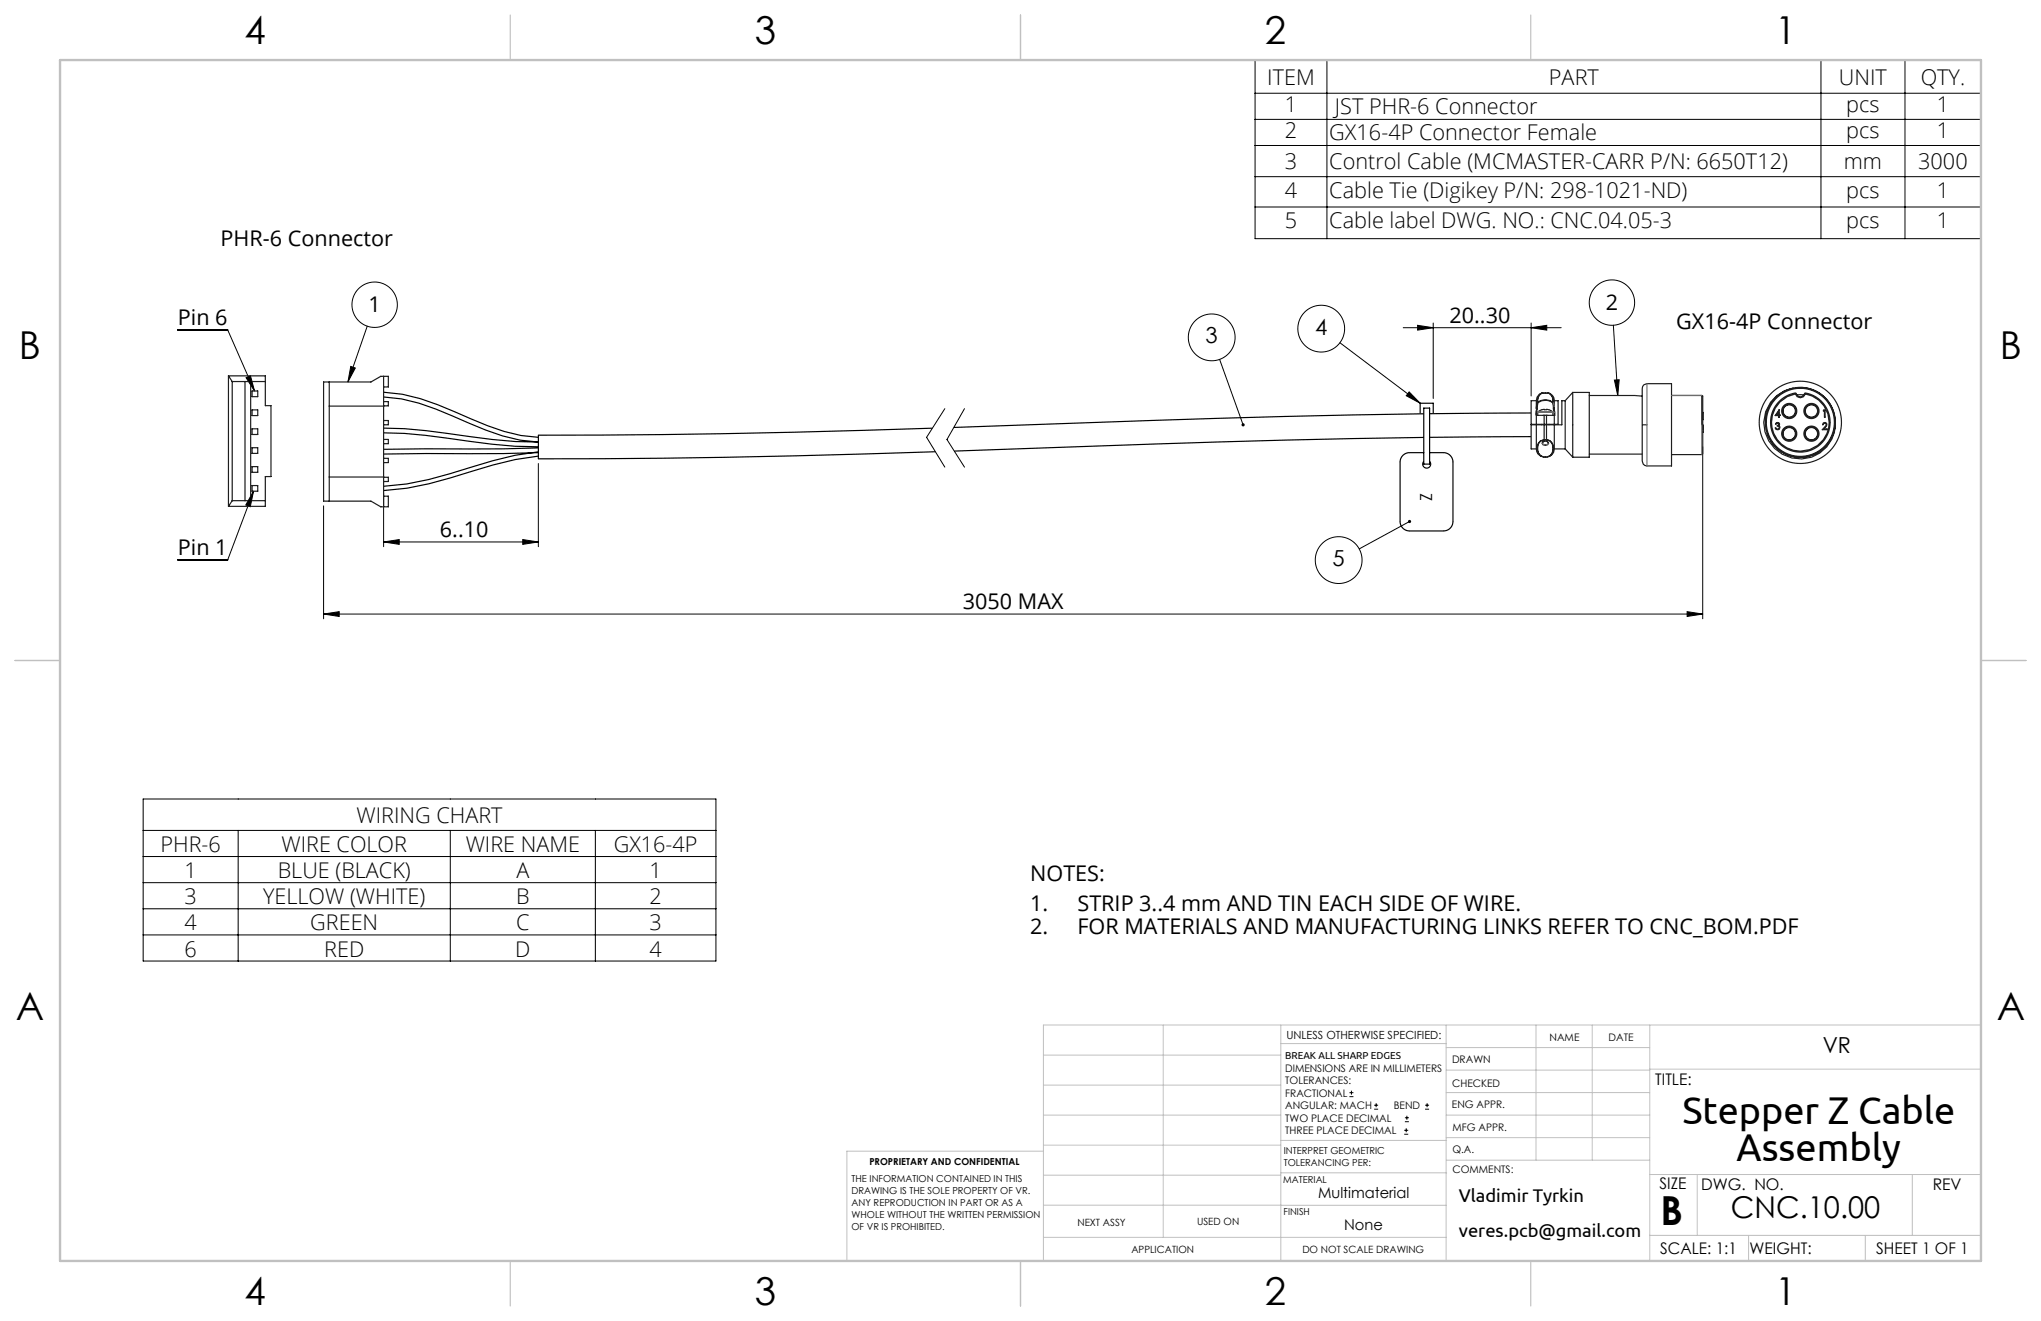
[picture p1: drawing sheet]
<svg xmlns="http://www.w3.org/2000/svg" width="432mm" height="279mm" viewBox="0 0 432 279" stroke-linecap="round" stroke-linejoin="round" font-family="sans-serif">
<g fill="none" stroke="#000" stroke-width=".21">
<path d="M265.5 12.7h153.6v37.8h-153.6zM265.5 19.7h153.6M280.7 12.7v37.8M385.3 12.7v37.8M403 12.7v37.8M265.5 25.2h153.6M265.5 30.8h153.6M265.5 37.4h153.6M265.5 43.8h153.6M37.6 69.8h10.6l5.6 12.9M52.1 79.9l.9-.4 .8 3.2zM74.2 77.5l1 .3-1.6 3z"/>
<path d="M77.7 69l-4.1 11.8M258 76l5 13.9M283.5 72.5l17 12.8M296.9 69.3h33.4M299.9 68.8l3.3 .5-3.3 .5zM303.2 68.3v16M323.9 69.3l3.3-.5v1zM323.9 68.3v15.5M341.3 68.8l1 14.9M113.9 98v17.6M199.9 86.4l-3.9 6.1 3.9 6.3M204.1 86.4l-3.8 6.6 3.8 5.8"/>
<path d="M298.1 82.9l2.4 2.4-3-1.6zM341.5 80.4l1.1-.1-.3 3.4zM360.2 94.5v36.4M53.6 103.9l-.6 3.3-1-.4zM53.6 103.9l-5.4 14.5h-10.6M68.5 107v23.9M81.2 114.6l3.3-.5v1zM81.2 104.4v11.2M81.2 114.6h32.7M110.6 114.1l3.3 .5-3.3 .5zM298.2 110.3l-10.6 5.8M68.5 129.9l3.3-.5v1z"/>
<path d="M68.5 129.9h291.7M356.9 129.4l3.3 .5-3.3 .5zM30.3 169h121.2v34.3h-121.2zM30.3 175.6h121.2M50.4 175.6v27.7M95.3 175.6v27.7M126 175.6v27.7M30.3 181.2h121.2M30.3 186.7h121.2M30.3 192.2h121.2M30.3 197.7h121.2M285.5 231.9h.8"/>
<path d="M285.5 231.1h.8M285.9 230.7v.8M290.7 234.6h.9M290.7 233.8h.9M291.1 233.3v.9M297.1 239.9h.8M297.1 239.1h.8M297.2 237.3h.9M297.2 236.4h.9M297.5 238.6v.9M297.6 236v.8M301.5 234.6h.8"/>
<path d="M301.5 233.8h.8M301.9 233.3v.9"/>
<circle cx="79.3" cy="64.5" r="4.8"/>
<circle cx="256.4" cy="71.4" r="4.9"/>
<circle cx="279.5" cy="69.5" r="4.9"/>
<circle cx="341" cy="64" r="4.8"/>
<circle cx="283.2" cy="118.5" r="4.9"/>
</g>
<g fill="none" stroke="#000" stroke-width=".25">
<path d="M81.1 84a39.9 39.9 0 0 1 14.7 4 65.4 65.4 0 0 0 14.2 5.1l3.9 .4a122.9 122.9 0 0 1-19.2-1.8l-9.1-1-4.4-.2M81.2 91.5a120.9 120.9 0 0 1 18 1.8l9.8 1.1 4.9 .1M81.2 83a40.8 40.8 0 0 1 15 4.1 64.6 64.6 0 0 0 14 5l3.7 .4M113.9 95.6a95.2 95.2 0 0 0-18.7 4.6l-4.5 1.2-4.7 1-4.9 .5M113.9 94.7l-7.4 .2-25.4 .1M113.9 96.5a95.2 95.2 0 0 0-18.6 4.6l-4.5 1.2-4.7 1-4.9 .5M113.9 95.7l-7.4 .2-25.3 .1M197.3 90.6a2275.5 2275.5 0 0 1-83.4 1.4v5a2285.3 2285.3 0 0 0 84-1.5M300.5 87.4v-2.1h2.7v2.1M301.2 87.5l-43.5 1-55.9 1.9M301.2 92.5l-43.4 1-55.9 1.9M301.2 97.6a.85 .85 0 0 0 0 1.2 .85 .85 0 0 0 1.2 0 .85 .85 0 0 0 .1-1.2"/>
<path d="M301.2 95.7h-3a2 2 0 0 0-2 2v12.6a2 2 0 0 0 2 2h7.2a2 2 0 0 0 2-2v-12.6a2 2 0 0 0-2-2h-2.9M301.2 86.3h1.3v11.9h-1.3zM323.9 87.4l-21.4 .1M323.9 92.4l-21.4 .1"/>
</g>
<g fill="none" stroke="#191924" stroke-width=".25">
<path d="M48.3 79.5h7.8v6.3h1.2v15h-1.2v6.3h-7.8M48.3 79.5v27.6M48.3 79.5l.8 1.2M81.2 79.6v27.6M49.1 80.7h7M49.1 80.7v25.2M51.8 80.7v25.2M53 80.7v25.2M53.3 90.7h1.2v1.2h-1.2zM53.3 86.7h1.2v1.2h-1.2zM53.3 82.7h1.2v1.2h-1.2zM53.3 94.7h1.2v1.2h-1.2z"/>
<path d="M53.3 98.7h1.2v1.2h-1.2zM69.7 80.8v25.2M69.7 85.9h11.5M81.2 88.9h1v.9h-1M81.2 81.8h1v-2.2h-1.6l-2.1 1.2h-10v25.2h10l2.1 1.2h1.6v-2.3h-1M81.2 96.9h1v.9h-1M81.2 84.9h1v.9h-1M81.2 92.9h1v.9h-1M325 89.9v5a1.66 1.66 0 0 0 1.7 1.8M325 87.9h1.7v1.9M325 87.9v1.9M325 89.9h1.7"/>
<path d="M325 84.8h-1.1v5h1.1M325 89.9h-1.1v5.1h1.1M325 86.4v-1.6a1.72 1.72 0 0 1 2.2-1.7 1.95 1.95 0 0 1 1.6 2.5v.8M325 89.8h1.7M325 86.2l.1 .4M325.1 86.6l-.2 .5M325.1 86.6h.1M325.2 86.4h-.2M325.2 86.4v.2M325.2 86.6l-.2 1.3M325.2 85.1l-.2 1.3M325.2 85.1h.2"/>
<path d="M325.3 85.1h-.1M325.3 85.1h.1M325.3 85.1a2.85 2.85 0 0 1 3.2 0M325.4 85.1a2.61 2.61 0 0 1 3.1 0M325.4 85.1l-.2 1.3M326.1 89.8v.1M326.2 86.7h.1M326.2 86.7a.85 .85 0 0 0-.9 .5v.7M326.2 86.7h1.5M326.4 87.9h1M326.7 83.1a1.58 1.58 0 0 0-1.5 2M326.7 83.1a1.51 1.51 0 0 0-1.4 2"/>
<path d="M326.7 93.1a1.68 1.68 0 0 0-1.3 2.3 1.34 1.34 0 0 0 1.3 1.2M326.7 96.6h.5M326.7 83.1h.1M326.7 89.9v3.2M326.7 96.6h.1M326.7 89.8h.5M326.7 83.1h.5M326.7 89.9h.5M326.7 93.1h.5M326.9 93.3l-.5 .2-.1 .2M326.9 93.3l.4 .1 .2 .3M326.9 93.3l-.5 .1-.2 .3 .2 .4 .5 .1"/>
<path d="M326.9 93.3l.5 .1 .2 .3-.2 .4-.5 .1M326.9 94.1v.1M327.2 93a1.71 1.71 0 0 0-1.9 2.3 1.42 1.42 0 0 0 1.4 1.3M327.2 83.1h.1M327.2 89.9v3.1M327.2 96.6h.1M327.2 89.8h1.6M327.2 83.1a1.58 1.58 0 0 1 1.4 2M327.2 83.1a1.51 1.51 0 0 1 1.3 2M327.2 93a1.68 1.68 0 0 1 1.4 2.3 1.42 1.42 0 0 1-1.4 1.3M327.2 89.9h1.6M327.2 93v.1"/>
<path d="M327.2 93.1a1.68 1.68 0 0 1 1.3 2.3 1.34 1.34 0 0 1-1.3 1.2M327.7 86.7h.1M327.7 86.7a.85 .85 0 0 1 .8 .5v.7M327.7 89.8v.1M328.5 85.1l.1 1.3M328.5 85.1h.1M328.6 85.1h-.1M328.6 86.4h.2M328.6 86.4v.2M328.6 86.6l.2 .6M328.7 86.6l.2 .5M328.7 86.6h-.1"/>
<path d="M328.8 89.9h.2M328.8 87.2v.1M328.8 86.3v.1M328.8 86.2v.2M328.8 86.4l-.1 .2M328.8 84.8h.8v5h-.8M328.8 95h2.3M328.8 89.9v4.7a1.73 1.73 0 0 1-1.6 2.1M328.8 87.9h-1.6v1.9M328.8 87.9v1.9M328.8 87.3v.6M328.9 87.1v.1"/>
<path d="M328.9 87.1l-.1 .1M328.9 87.2l-.1 .7M328.9 87.2l-.1 .1M331.1 84.8h-.7v5.1h-1.6M331.1 95l1.6 1.7M331.1 84.8v10.2M332.7 83l-1.6 1.8M332.7 83h3.5v13.7h-3.5M332.7 83v13.7M336.2 83.7h9.7l1.5 .1M336.2 96.1h11.2M347.4 89.9h1"/>
<path d="M347.8 81.4l.6-.2h5.2v17.4l-5.6-.1a2.45 2.45 0 0 1-.6-2.4v-12.1a4 4 0 0 1 .4-2.6zM353.6 83.6h6.4l.2 .3M360 83.6l.2 .2v6.1h-.2zM360.2 89.9l.1 .4M360.2 90.3h.1M360.2 90.9h.1M360.2 91.3h.1M360.2 87.2v1.6M360.2 87.3h.1M360.2 91.4h.1M360.2 89.9v6.2l-6.6 .1M360.3 90.3v.6"/>
<path d="M360.3 91.4h.1M360.3 90.9l-.1 .5M360.3 90.3h.1M373.5 89.3h.2M374.6 89.3h.2M374.6 89.3a6.3 6.3 0 0 0 6.3 6.3 6.3 6.3 0 0 0 6.3-6.3M374.8 89.3a6.1 6.1 0 0 0 6.1 6.1 6.1 6.1 0 0 0 6.1-6.1M375.8 89.4l.6 .1 .1 .2-.2 .3 .3 .4-.2 .4-.3 .1-.4-.1-.1-.3 .3 .3 .5-.1v-.4l-.4-.2v-.1l.4-.3-.3-.2-.5 .2zM376.3 87.1v.6h-.5zM376.4 86.7v1h.2v.2h-.2v.3h-.1v-.3h-.7zM377.8 82.6l-.6 .3M379.4 82.1a7.5 7.5 0 0 0-6.1 8.7 7.5 7.5 0 0 0 8.6 6.2 7.5 7.5 0 0 0 6.3-8.6"/>
<path d="M379.4 82.1a7.4 7.4 0 0 1 8.8 6.3M379.4 82.1a7.4 7.4 0 0 0-5.8 8.5 7.4 7.4 0 0 0 8.4 6 7.4 7.4 0 0 0 6.2-8.2M379.8 83.1v.2M379.8 83.1l.2 .2M379.8 83.1a6.3 6.3 0 0 0-5.2 6.2M379.8 83.3a6.1 6.1 0 0 0-5 6M379.8 83.3l.4 .6 .7 .2 .7-.2 .3-.6M379.9 82a7.6 7.6 0 0 1 5 1.2 7.3 7.3 0 0 1 3.3 6.1M380 83.3h-.2M380 83.3a.9 .9 0 0 0 .9 .6 .9 .9 0 0 0 .9-.6M380.1 83.5h1.5M381.8 83.3h.1"/>
<path d="M381.9 83.3a6.1 6.1 0 0 1 5.1 6M382 83.1l-.1 .2M382 83.1l-.2 .2M382 83.1a6.3 6.3 0 0 1 5.2 6.2M385.8 89.5l.3-.2 .3 .2a1.04 1.04 0 0 1-.6 1.2h.7v.2h-1l.9-1.1-.3-.3-.5 .3zM385.8 86.7h.3v1.5h-.1v-1.3h-.2zM387 89.3h.2M388.1 89.3h.1M388.2 88.4v.1M388.2 89.3a7.4 7.4 0 0 1-6.2 7.3 7.4 7.4 0 0 1-8.1-5h-.1M49.1 105.9h7M49.1 105.9l-.8 1.2"/>
<path d="M53.3 102.7h1.2v1.2h-1.2zM69.7 100.9h11.5M81.2 100.9h1v.9h-1"/>
<circle cx="378.5" cy="91.7" r="1.4"/>
<circle cx="378.5" cy="86.9" r="1.4"/>
<circle cx="378.5" cy="91.7" r="1.6"/>
<circle cx="378.5" cy="91.7" r="1.3"/>
<circle cx="378.5" cy="86.9" r="1.6"/>
<circle cx="378.5" cy="86.9" r="1.3"/>
<circle cx="380.9" cy="89.3" r="8.7"/>
<circle cx="380.9" cy="89.3" r="7.2"/>
<circle cx="383.2" cy="91.7" r="1.3"/>
<circle cx="383.2" cy="86.9" r="1.3"/>
<circle cx="383.2" cy="91.7" r="1.6"/>
<circle cx="383.2" cy="91.7" r="1.4"/>
<circle cx="383.2" cy="86.9" r="1.4"/>
<circle cx="383.2" cy="86.9" r="1.6"/>
</g>
<g fill="none" stroke="#6a6a6a" stroke-width=".25">
<path d="M325.3 87.2h3.2M325.4 87.1h3.1M326.3 93.7l.2 .2 .4 .2 .4-.1 .2-.3M326.7 83.1h.1M326.7 96.6v.1M326.9 93.3h.1M327.2 83.1h.1M327.2 96.6v.1M328.6 85.1l.2 1.2M328.8 87.2v.1M348.4 81.2v17.4M360 83.6h-6.4"/>
<path d="M360 89.9v6.3"/>
</g>
<g fill="none" stroke="#c0c0c0" stroke-width=".21">
<path d="M246.1 216.8v44.9M271 216.8v49.9M305.9 216.8v49.9M325 216.8v28.6M336.9 216.8v28.6M349 216.8v49.9M419.1 216.8h-198.3v49.9M220.8 235.9h50.2M220.8 229.5h50.2M220.8 223.2h50.2M271 220.7h34.9M305.9 231.1h43.1"/>
<path d="M305.9 226.3h43.1M305.9 221.6h43.1M305.9 235.9h43.1M349 226.1h70.1M220.8 248.6h50.2M220.8 242.2h50.2M220.8 254.9h50.2M220.8 243.5h-41.6v23.2M271 254.9h34.9M271 248.1h35.1M271 241.2h35.1M305.9 240.6h43.1"/>
<path d="M306.1 245.4h42.9M349 248.4h70.1M359.1 248.4v12.9M404.6 248.4v12.9M220.8 261.7h85.1M349 261.3h70.1M369.9 261.3v5.4M394.6 261.3v5.4"/>
</g>
<path d="M107.9 3.2v9.5M215.9 3.2v9.5M323.8 3.2v9.5M3.2 139.7h9.5M419.1 139.7h9.5M107.9 266.7v9.5M215.9 266.7v9.5M323.8 266.7v9.5" fill="none" stroke="#c0c0c0" stroke-width=".25"/>
<path d="M12.7 12.7h406.4v254h-406.4z" fill="none" stroke="#c0c0c0" stroke-width=".5"/>
<g fill="#000">
<path d="M53.6 103.9l-.6 3.3-1-.4zM52.1 79.9l.9-.4 .8 3.2zM74.2 77.5l1 .3-1.6 3zM341.5 80.4l1.1-.1-.3 3.4z"/>
<path d="M81.2 114.6l3.3-.5v1zM110.6 114.1l3.3 .5-3.3 .5zM299.9 68.8l3.3 .5-3.3 .5zM323.9 69.3l3.3-.5v1z"/>
<path d="M298 110a.34 .34 0 0 0-.1 .5 .34 .34 0 0 0 .5 .1 .34 .34 0 0 0 .1-.5l-.3 .2 .3-.2-.2-.1zM262.8 89.6l-.1 .5 .4 .1-.1-.3 .2 .2 .1-.3-.1-.2zM298.1 82.9l2.4 2.4-3-1.6z"/>
<path d="M356.9 129.4l3.3 .5-3.3 .5zM68.5 129.9l3.3-.5v1z"/>
</g>
<text font-size="8.5" x="351.3" y="259">B</text>
<g font-size="8.2">
<text x="355.9" y="237.7">Stepper Z Cable</text>
<text x="367.4" y="245.6">Assembly</text>
</g>
<g font-size="8.1">
<text x="51.7" y="9.3">4</text>
<text x="159.7" y="9.3">3</text>
<text x="267.6" y="9.3">2</text>
<text x="375.6" y="9.3">1</text>
<text x="4" y="76">B</text>
<text x="423.1" y="76">B</text>
<text x="3.3" y="215.7">A</text>
<text x="422.4" y="215.7">A</text>
<text x="51.7" y="276">4</text>
<text x="159.7" y="276">3</text>
<text x="267.6" y="276">2</text>
<text x="375.6" y="276">1</text>
</g>
<text font-size="6.3" x="366.2" y="257.6">CNC.10.00</text>
<g font-size="4.7">
<text x="278.2" y="70.8">4</text>
<text x="255.1" y="72.6">3</text>
<text x="281.9" y="119.7">5</text>
<text x="385.6" y="222.6">VR</text>
</g>
<g font-size="4.6">
<text x="268.1" y="17.9">ITEM</text>
<text x="327.7" y="17.9">PART</text>
<text x="389.1" y="17.9">UNIT</text>
<text x="406.4" y="17.9">QTY.</text>
<text x="271.8" y="23.7">1</text>
<text x="390.6" y="23.7">pcs</text>
<text x="409.8" y="23.7">1</text>
<text x="271.8" y="29.2">2</text>
<text x="281.2" y="29.6">GX16-4P Connector Female</text>
<text x="282.4" y="24.1">JST PHR-6 Connector</text>
<text x="390.6" y="29.2">pcs</text>
<text x="409.8" y="29.2">1</text>
<text x="271.8" y="35.8">3</text>
<text x="281.2" y="35.8">Control Cable (MCMASTER-CARR P/N: 6650T12)</text>
<text x="390.1" y="35.8">mm</text>
<text x="405.8" y="35.8">3000</text>
<text x="271.8" y="41.8">4</text>
<text x="281.2" y="41.8">Cable Tie (Digikey P/N: 298-1021-ND)</text>
<text x="390.6" y="41.8">pcs</text>
<text x="409.8" y="41.8">1</text>
<text x="46.7" y="52.1">PHR-6 Connector</text>
<text x="271.8" y="48.3">5</text>
<text x="281.2" y="48.3">Cable label DWG. NO.: CNC.04.05-3</text>
<text x="390.6" y="48.3">pcs</text>
<text x="409.8" y="48.3">1</text>
<text x="77.9" y="65.9">1</text>
<text x="339.7" y="65.5">2</text>
<text x="37.6" y="68.7">Pin 6</text>
<text x="306.7" y="68.2">20..30</text>
<text x="354.6" y="69.6">GX16-4P Connector</text>
<text x="93.1" y="113.5">6..10</text>
<text x="37.6" y="117.3">Pin 1</text>
<text x="203.7" y="128.8">3050 MAX</text>
<text x="75.4" y="174.1">WIRING CHART</text>
<text x="34" y="180.2">PHR-6</text>
<text x="39" y="185.8">1</text>
<text x="58.8" y="185.8">BLUE (BLACK)</text>
<text x="59.6" y="180.2">WIRE COLOR</text>
<text x="98.5" y="180.2">WIRE NAME</text>
<text x="109.2" y="185.8">A</text>
<text x="129.8" y="180.2">GX16-4P</text>
<text x="137.4" y="185.8">1</text>
<text x="39" y="191.3">3</text>
<text x="55.7" y="191.3">YELLOW (WHITE)</text>
<text x="109.2" y="191.3">B</text>
<text x="137.4" y="191.3">2</text>
<text x="218" y="186.2">NOTES:</text>
<text x="39" y="196.8">4</text>
<text x="65.6" y="196.8">GREEN</text>
<text x="109.2" y="196.8">C</text>
<text x="137.4" y="196.8">3</text>
<text x="218" y="192.7">1.</text>
<text x="218" y="197.6">2.</text>
<text x="228" y="192.7">STRIP 3..4 mm AND TIN EACH SIDE OF WIRE.</text>
<text x="228" y="197.6">FOR MATERIALS AND MANUFACTURING LINKS REFER TO CNC_BOM.PDF</text>
<text x="39" y="202.3">6</text>
<text x="68.6" y="202.3">RED</text>
<text x="109" y="202.3">D</text>
<text x="137.4" y="202.3">4</text>
</g>
<g font-size="3.9">
<text x="308.6" y="254.3">Vladimir Tyrkin</text>
<text x="308.6" y="261.6">veres.pcb@gmail.com</text>
</g>
<text font-size="3.5" x="303" y="106" transform="rotate(-90 303 106)">Z</text>
<g font-size="3.4">
<text x="350.2" y="229.5">TITLE:</text>
<text x="351.1" y="251.6">SIZE</text>
<text x="359.9" y="251.6">DWG. NO.</text>
<text x="408.9" y="251.7">REV</text>
<text x="351.2" y="265.2">SCALE: 1:1</text>
<text x="370.1" y="265.3">WEIGHT:</text>
<text x="396.9" y="265.2">SHEET 1 OF 1</text>
</g>
<g font-size="3.2">
<text x="278.9" y="253.3">Multimaterial</text>
<text x="284.4" y="260.1">None</text>
</g>
<text font-size="2.4" x="272.2" y="219.7">UNLESS OTHERWISE SPECIFIED:</text>
<g font-size="2.2">
<text x="327.8" y="220.1">NAME</text>
<text x="340.3" y="220.2">DATE</text>
<text x="271.9" y="226.6">DIMENSIONS ARE IN MILLIMETERS</text>
<text x="307.2" y="224.9">DRAWN</text>
<text x="271.9" y="229.3">TOLERANCES:</text>
<text x="271.9" y="231.9">FRACTIONAL</text>
<text x="307.3" y="229.8">CHECKED</text>
<text x="271.9" y="234.6">ANGULAR: MACH</text>
<text x="271.9" y="237.2">TWO PLACE DECIMAL</text>
<text x="271.9" y="239.9">THREE PLACE DECIMAL</text>
<text x="294.9" y="234.6">BEND</text>
<text x="307.2" y="234.5">ENG APPR.</text>
<text x="307.3" y="239.2">MFG APPR.</text>
<text x="307.3" y="243.9">Q.A.</text>
<text x="307.3" y="248.1">COMMENTS:</text>
</g>
<g font-size="2.1">
<text x="271.9" y="224.1">BREAK ALL SHARP EDGES</text>
<text x="227.9" y="259.2">NEXT ASSY</text>
<text x="253.3" y="259.2">USED ON</text>
<text x="239.3" y="265">APPLICATION</text>
<text x="275.5" y="265.1">DO NOT SCALE DRAWING</text>
</g>
<g font-size="2">
<text x="271.6" y="244.1">INTERPRET GEOMETRIC</text>
<text x="180.2" y="250">THE INFORMATION CONTAINED IN THIS</text>
<text x="183.9" y="246.4">PROPRIETARY AND CONFIDENTIAL</text>
<text x="271.5" y="250.2">MATERIAL</text>
<text x="271.6" y="246.6">TOLERANCING PER:</text>
<text x="180.2" y="252.5">DRAWING IS THE SOLE PROPERTY OF VR.</text>
<text x="180.2" y="255.1">ANY REPRODUCTION IN PART OR AS A</text>
<text x="180.2" y="257.6">WHOLE WITHOUT THE WRITTEN PERMISSION</text>
<text x="271.5" y="257">FINISH</text>
<text x="180.2" y="260.1">OF VR IS PROHIBITED.</text>
</g>
</svg>
